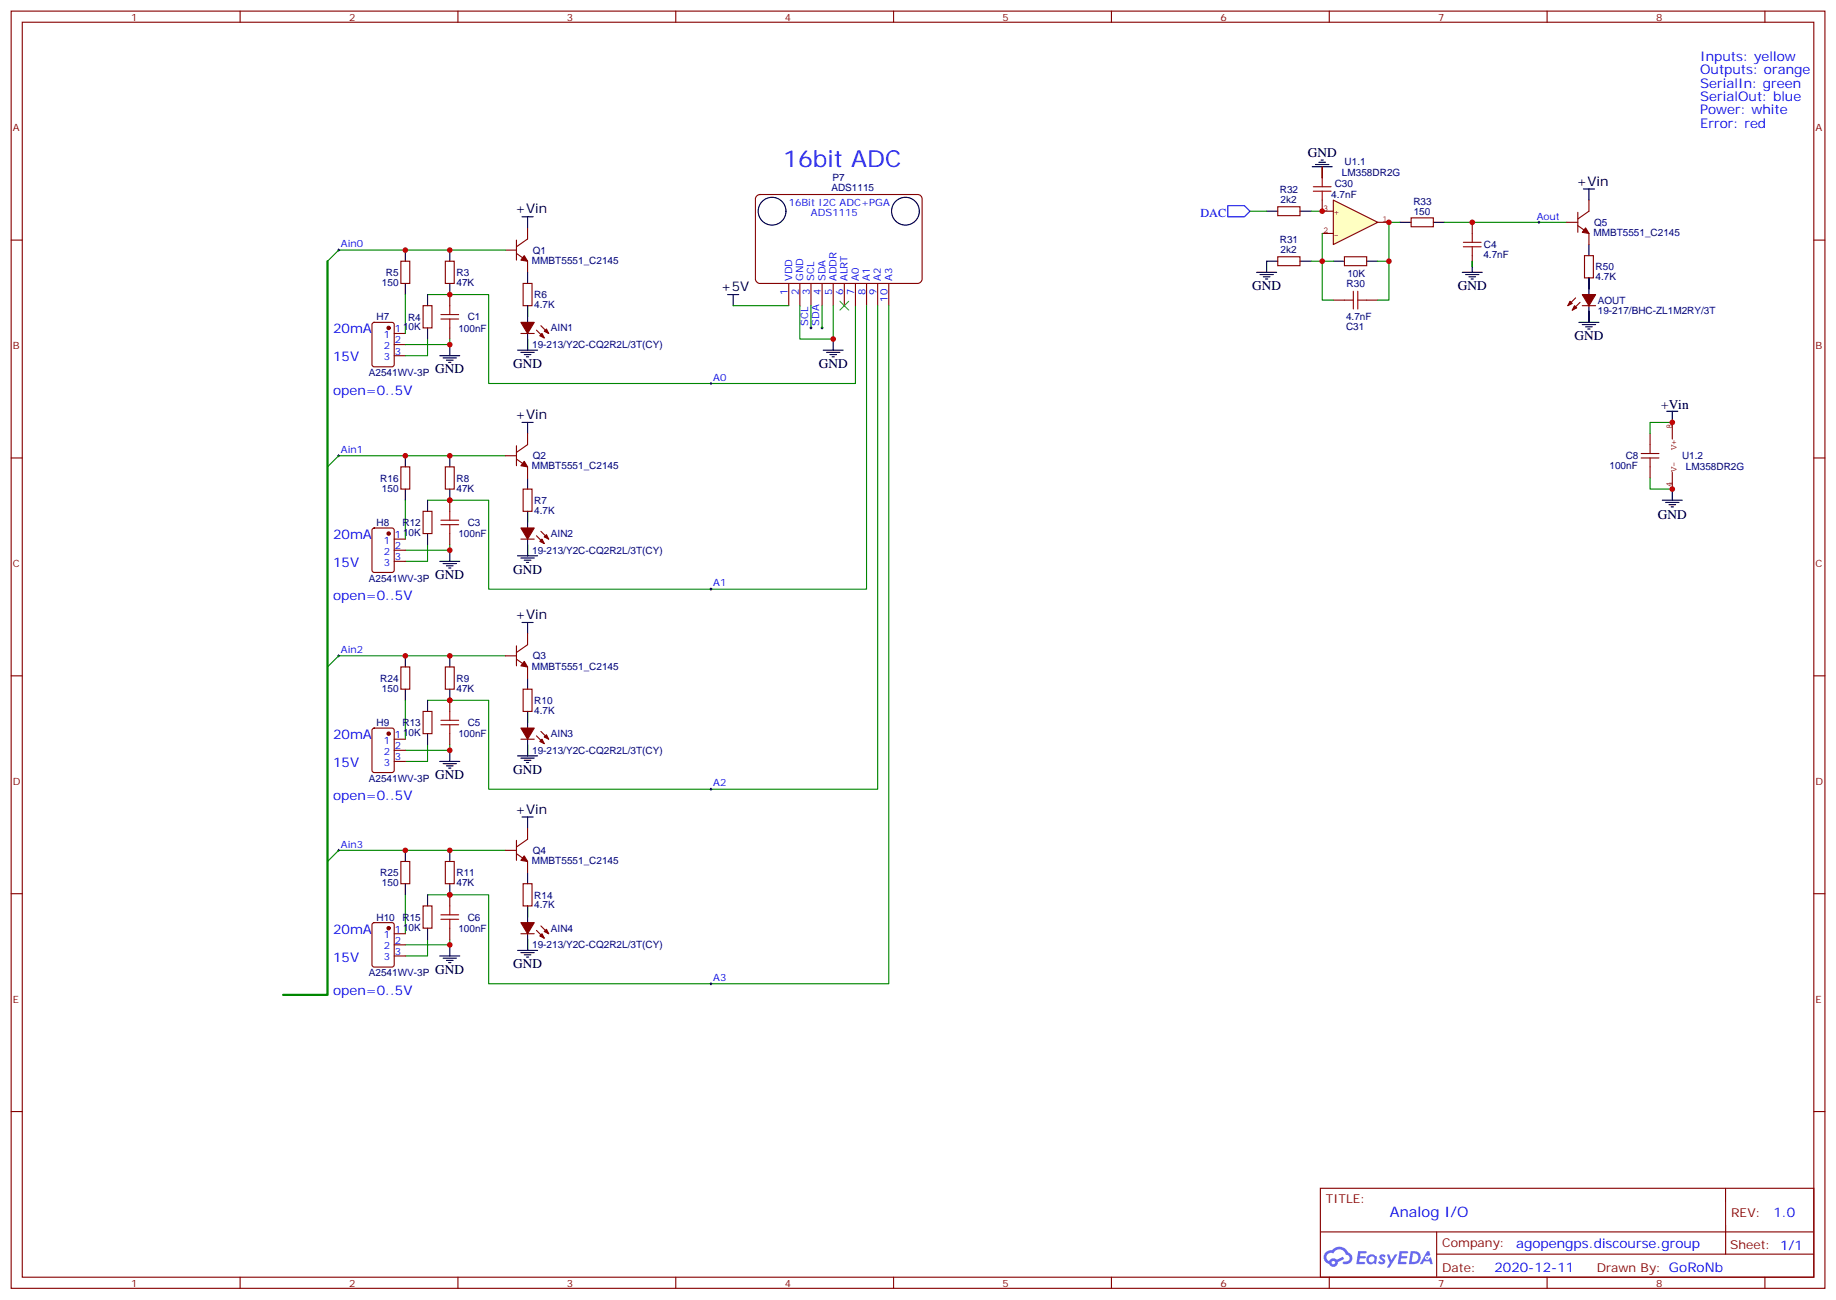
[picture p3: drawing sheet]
<svg xmlns="http://www.w3.org/2000/svg" width="583mm" height="413mm" viewBox="0 0 583 413" stroke-linecap="round" stroke-linejoin="round" font-family="sans-serif">
<g fill="none" stroke="#870000" stroke-width=".35">
<path d="M3.5 3.5h575.8v405.4h-575.8zM7.1 7.1h568.6v398.2h-568.6zM76.2 3.5v3.6M145.4 3.5v3.6M214.5 3.5v3.6M283.6 3.5v3.6M352.8 3.5v3.6M421.9 3.5v3.6M491.1 3.5v3.6M560.2 3.5v3.6M3.5 76.2h3.6M575.7 76.2h3.6"/>
<path d="M3.5 145.3h3.6M575.7 145.3h3.6M3.5 214.5h3.6M575.7 214.5h3.6M3.5 283.6h3.6M575.7 283.6h3.6M3.5 352.8h3.6M575.7 352.8h3.6M419.1 377.1h156.6v28.2h-156.6zM547.7 377.1v20.9M419.1 391h156.5M456 398h119.6"/>
<path d="M456 391v14.1M76.2 405.3v3.6M145.4 405.3v3.6M214.5 405.3v3.6M283.6 405.3v3.6M352.8 405.3v3.6M421.9 405.3v3.6M491.1 405.3v3.6M560.2 405.3v3.6"/>
</g>
<g fill="#5487ff">
<path d="M438.1 398.3a1.22 1.22 0 0 1 1.7 .3l-.4 .5a.47 .47 0 0 0-.3-.4 .47 .47 0 0 0-.5 .2l.2 .3a1.14 1.14 0 0 1 .7 1.7 1.14 1.14 0 0 1-1.9 0l-.2-.2 .5-.5 .7 .4a.29 .29 0 0 0 .4-.3 .29 .29 0 0 0-.3-.3 1.04 1.04 0 0 1-.6-1.7z"/>
<path d="M431.1 397h2.4l.3 .2-.1 .5-1.9 .1-.1 .8h1.5l.4 .4-.4 .4h-1.6l-.2 1.1h1.8l.1 .3-.1 .3-2.7 .1z"/>
<path d="M444.3 397.1l2.6 .1-.1 .5-1.8 .1-.1 .8h1.5l.3 .4-.4 .4h-1.6l-.1 1.1h1.7l.2 .3-.2 .3-2.6 .1z"/>
<path d="M453 397.1h.7l.3 1.2-.6 .3a.69 .69 0 0 0-1 .3 .69 .69 0 0 0 .5 1 .69 .69 0 0 0 .8-.7l.5-.2 .6 2.2h-.8l-.2-.9h-1.8l-.5 .9h-.8z"/>
<path d="M440.2 398.1h.8l.6 1.9 1.1-1.9h.9l-2.6 4.2h-.8l.9-1.5z"/>
<path d="M447.8 397.1l-.6 4.1h1.3a2.11 2.11 0 0 0 2.5-2.1 2.11 2.11 0 0 0-2.5-2zM448.5 397.8a1.43 1.43 0 0 1 1.6 1.6 1.43 1.43 0 0 1-2 1.1z"/>
<path d="M434.1 398.7a1.54 1.54 0 0 0-.1 2.1 1.54 1.54 0 0 0 2.2 .2l.6 .2 .3-2.3-.6-.3a1.49 1.49 0 0 0-2.4 .1zM434.4 399.7a.94 .94 0 0 1 1.8 0 .94 .94 0 0 1-1.8 0z"/>
<path d="M420.8 397.4a2.18 2.18 0 0 0 1.1 3.7 1.44 1.44 0 0 0 1.6 1 1.44 1.44 0 0 0 1.2-1.5l2-1-.5-.8-1.9 1a1.47 1.47 0 0 0-2.4 .4 1.39 1.39 0 0 1-.7-1.9 1.39 1.39 0 0 1 2-.5 2.12 2.12 0 0 1 2.2-1.3 2.12 2.12 0 0 1 1.9 1.7 1.14 1.14 0 0 1 1.1 1.4 1.14 1.14 0 0 1-1.7 .8 .43 .43 0 0 0-.5 .3 .43 .43 0 0 0 .4 .5 1.98 1.98 0 0 0 2.5-1.2 1.98 1.98 0 0 0-1.2-2.5 3.1 3.1 0 0 0-5.3-.7l-.9 .1zM422.7 400.7a.55 .55 0 0 1 1.1 0 .55 .55 0 0 1-1.1 0z"/>
<circle cx="453" cy="399.2" r=".26"/>
</g>
<path d="M139.9 99.8h5.7M142.8 97v2.8M139.9 101.2h5.7M142.8 101.2v2.9" fill="none" stroke="#a10000" stroke-width=".35"/>
<path d="M160.4 79.4h3.5M163.9 76.2v6.3M167.5 72.3v3.5l-3.6 2.5M141.4 82.9h2.8v7.1h-2.8zM142.8 93.5v3.5M163.9 80.4l3.6 2.5v3.5M166.1 90h2.8v7h-2.8zM142.8 104.1v3.5M165.3 105.8h4.3M170.3 104.8l2.5 2.4M171.7 103.4l2.5 2.4" fill="none" stroke="#870000" stroke-width=".35"/>
<g fill="none" stroke="#000" stroke-width=".35">
<path d="M142.8 79.4v3.5M165.7 68.8h3.5M167.5 68.8v3.5M142.8 90v3.5M167.5 86.4v3.6M167.5 97v5.3M139.6 112.9h6.3M140.7 113.6h4.2M141.7 114.3h2.1M142.4 115h.7M142.8 109.4v3.5M164.3 111.1h6.3"/>
<path d="M165.3 111.8h4.3M166.4 112.5h2.1M167.1 113.2h.7M167.5 105.8v5.3"/>
</g>
<g fill="#870000" stroke="#870000" stroke-width=".35">
<path d="M166.4 81.1l1.1 1.8-2.2-.4z"/>
<path d="M165.3 102.3h4.3l-2.1 3.5z"/>
<path d="M171.3 106.5l.7-.7 .8 1.4z"/>
<path d="M172.8 105.1l.7-.7 .7 1.4z"/>
</g>
<path d="M107.5 79.4h52.9M142.8 93.5h12.3v28.2h116.4v-24.7M167.5 97v3.5M167.5 107.6v3.5" fill="none" stroke="#008700" stroke-width=".35"/>
<path d="M240.1 62.3l1.1-.6h50.1a1.41 1.41 0 0 1 1.4 1.4v25.4a1.51 1.51 0 0 1-1.4 1.5h-50.1a1.51 1.51 0 0 1-1.4-1.5v-25.4z" fill="#fff" stroke="#800000" stroke-width=".35"/>
<g fill="none" stroke="#870000" stroke-width=".35">
<path d="M127.2 82.9h2.9v7.1h-2.9zM250.4 90v7M253.9 90v7M257.4 90v7M260.9 90v7M264.5 90v7M268 90v7M271.5 90v7M275.1 90v7M278.6 90v7M282.1 90v7M118.3 102.5l.5-.2h5.6l.7 .4v13l-.4 .7h-5.9l-.7-.4v-13z"/>
<path d="M125.1 105.8h3.6M125.1 109.4h3.6M125.1 112.9h3.6M167.5 137.6v3.5l-3.6 2.5M127.2 148.2h2.9v7h-2.9zM142.8 158.7v3.6M160.4 144.6h3.5M163.9 145.7l3.6 2.5v3.5M163.9 141.5v6.3M166.1 155.2h2.8v7.1h-2.8zM118.3 167.8l.5-.2h5.6l.7 .4v13l-.4 .6-5.9 .1-.7-.5v-12.9zM125.1 171.1h3.6"/>
<path d="M125.1 174.6h3.6M125.1 178.2h3.6M142.8 169.3v3.6M165.3 171.1h4.3M170.3 170l2.5 2.5M171.7 168.6l2.5 2.5M127.2 211.7h2.9v7h-2.9zM160.4 208.1h3.5M163.9 209.2l3.6 2.5v3.5M163.9 205v6.3M166.1 218.7h2.8v7.1h-2.8zM167.5 201.1v3.5l-3.6 2.5"/>
<path d="M118.3 231.3l.5-.2h5.6l.7 .4v13l-.4 .6-5.9 .1-.7-.5v-12.9zM125.1 234.6h3.6M125.1 238.1h3.6M142.8 222.2v3.6M142.8 232.8v3.6M165.3 234.6h4.3M170.3 233.5l2.5 2.5M171.7 232.1l2.5 2.5M125.1 241.7h3.6M127.2 273.4h2.9v7.1h-2.9zM160.4 269.9h3.5M163.9 270.9l3.6 2.5v3.5"/>
<path d="M163.9 266.7v6.3M167.5 262.8v3.5l-3.6 2.5M118.3 293l.5-.2h5.6l.7 .4v13l-.4 .7h-5.9l-.7-.4v-13zM125.1 296.3h3.6M125.1 299.9h3.6M142.8 284v3.5M142.8 294.6v3.5M165.3 296.3h4.3M166.1 280.5h2.8v7h-2.8zM170.3 295.3l2.5 2.4M171.7 293.9l2.5 2.4M125.1 303.4h3.6"/>
</g>
<g fill="none" stroke="#000" stroke-width=".35">
<path d="M128.7 79.4v3.5M128.7 90v3.5M231 93.5h3.5M232.7 93.5v3.5M261.3 111.1h6.4M262.4 111.8h4.2M263.4 112.5h2.1M264.1 113.2h.7M264.5 107.6v3.5M165.7 134.1h3.5M167.5 134.1v3.5M128.7 144.6v3.6"/>
<path d="M128.7 155.2v3.5M167.5 151.7v3.5M139.6 178.2h6.3M140.7 178.9h4.2M141.7 179.6h2.1M142.8 174.6v3.6M164.3 176.4h6.3M165.3 177.1h4.3M166.4 177.8h2.1M167.1 178.5h.7M167.5 162.3v5.3M167.5 171.1v5.3"/>
<path d="M142.4 180.3h.7M165.7 197.6h3.5M167.5 197.6v3.5M128.7 208.1v3.6M128.7 218.7v3.5M167.5 215.2v3.5M142.8 238.1v3.6M164.3 239.9h6.3M167.5 225.8v5.3M167.5 234.6v5.3M139.6 241.7h6.3M140.7 242.4h4.2"/>
<path d="M141.7 243.1h2.1M142.4 243.8h.7M165.3 240.6h4.3M165.7 259.3h3.5M166.4 241.3h2.1M167.1 242h.7M167.5 259.3v3.5M128.7 269.9v3.5M167.5 276.9v3.6M128.7 280.5v3.5M142.8 299.9v3.5M167.5 287.5v5.3"/>
<path d="M167.5 296.3v5.3M139.6 303.4h6.3M140.7 304.1h4.2M141.7 304.8h2.1M142.4 305.5h.7M164.3 301.6h6.3M165.3 302.3h4.3M166.4 303h2.1M167.1 303.7h.7"/>
<circle cx="245.1" cy="67" r="4.4"/>
<circle cx="287.4" cy="67" r="4.4"/>
</g>
<g fill="none" stroke="#008700" stroke-width=".35">
<path d="M128.7 93.5v12.3M135.7 93.5h7.1M232.7 97h17.7M253.9 97v10.6h10.6v-10.6M257.4 97v7.1M260.9 97v7.1M275.1 97v90h-120v-28.3h-19.4M278.6 97v153.5h-123.5v-28.3h-19.4M282.1 97v215.2h-127v-28.2h-19.4M135.7 107.6v5.3h-7M142.8 107.6v1.8h-14.1M107.5 144.6h52.9"/>
<path d="M128.7 158.7v12.4M135.7 172.9v5.3h-7M142.8 172.9v1.7h-14.1M167.5 162.3v3.5M167.5 172.9v3.5M107.5 208.1h52.9M128.7 222.2v12.4M135.7 236.4v5.3h-7M142.8 236.4v1.7h-14.1M167.5 225.8v3.5M167.5 236.4v3.5M107.5 269.9h52.9"/>
<path d="M128.7 284v12.3M135.7 298.1v5.3h-7M142.8 298.1v1.8h-14.1M167.5 287.5v3.5M167.5 298.1v3.5"/>
</g>
<g fill="#870000" stroke="#870000" stroke-width=".35">
<path d="M165.3 167.6h4.3l-2.1 3.5z"/>
<path d="M171.3 171.8l.7-.7 .8 1.4z"/>
<path d="M172.8 170.4l.7-.7 .7 1.4z"/>
<path d="M166.4 146.4l1.1 1.8-2.2-.4z"/>
<path d="M165.3 231.1h4.3l-2.1 3.5z"/>
<path d="M171.3 235.3l.7-.7 .8 1.4z"/>
<path d="M172.8 233.9l.7-.7 .7 1.4z"/>
<path d="M166.4 209.9l1.1 1.8-2.2-.4z"/>
<path d="M165.3 292.8h4.3l-2.1 3.5z"/>
<path d="M171.3 297l.7-.7 .8 1.4z"/>
<path d="M172.8 295.6l.7-.7 .7 1.4z"/>
<path d="M166.4 271.6l1.1 1.8-2.2-.4z"/>
<circle cx="123.4" cy="104.1" r=".53"/>
<circle cx="123.4" cy="169.3" r=".53"/>
<circle cx="123.4" cy="232.8" r=".53"/>
<circle cx="123.4" cy="294.6" r=".53"/>
</g>
<path d="M107.1 79.4h.7M107.5 79v.7M257.1 104.1h.7M257.4 103.7v.7M260.6 104.1h.7M260.9 103.7v.7M107.1 144.6h.7M107.5 144.3v.7M107.1 208.1h.7M107.5 207.8v.7M107.1 269.9h.7M107.5 269.5v.7" fill="none" stroke="#000" stroke-width=".32"/>
<path d="M139.9 166.5h5.7M139.9 165.1h5.7M142.8 162.3v2.8M142.8 166.5v2.8M139.9 230h5.7M139.9 228.6h5.7M142.8 225.8v2.8M142.8 230v2.8M139.9 291.7h5.7M139.9 290.3h5.7M142.8 287.5v2.8M142.8 291.7v2.9" fill="none" stroke="#a10000" stroke-width=".35"/>
<path d="M389.7 65.3h5.3l1.8 1.7-1.8 1.8h-5.3z" fill="none" stroke="#00f" stroke-width=".35"/>
<path d="M423.2 63.5l14.1 7.1-14.1 7z" fill="#ffffc2" stroke="#850000" stroke-width=".35"/>
<path d="M419.7 74.1h3.5M419.7 67h3.5M437.3 70.6h3.6M530.8 134.1v5.2M530.8 149.9v5.3" fill="none" stroke="#850000" stroke-width=".35"/>
<g fill="none" stroke="#000" stroke-width=".35">
<path d="M416.5 52.9h6.4M417.6 52.2h4.2M418.6 51.5h2.2M419.3 50.8h.8M419.7 52.9v3.5M502.6 60h3.5M504.4 60v3.5M402.1 67h3.5M412.6 67h3.6M444.4 70.6h3.5M455 70.6h3.5M504.4 77.6v3.5"/>
<path d="M135.7 93.5v3.5M398.9 86.4h6.3M399.9 87.1h4.3M401 87.8h2.1M401.7 88.5h.7M405.6 82.9h-3.5v3.5M412.6 82.9h3.6M423.2 82.9h3.6M433.8 82.9h3.5M464.1 86.4h6.4M465.2 87.1h4.2M466.3 87.8h2.1"/>
<path d="M467 88.5h.7M467.3 82.9v3.5M504.4 88.2v5.3M504.4 97v5.3M135.7 104.1v3.5M501.2 102.3h6.3M502.2 103h4.3M503.3 103.7h2.1M504 104.4h.7M529.1 130.5h3.5M530.8 130.5v3.6M135.7 158.7v3.6"/>
<path d="M142.8 144.6v3.6M142.8 155.2v3.5M527.6 158.7h6.4M528.7 159.5h4.2M530.8 155.2v3.5M135.7 169.3v3.6M529.8 160.2h2.1M530.5 160.9h.7M142.8 208.1v3.6M142.8 218.7v3.5M135.7 222.2v3.6M135.7 232.8v3.6"/>
<path d="M142.8 269.9v3.5M135.7 284v3.5M135.7 294.6v3.5M142.8 280.5v3.5"/>
</g>
<g fill="none" stroke="#a10000" stroke-width=".35">
<path d="M416.9 59.3h5.6M419.7 56.4v2.9M416.9 60.7h5.6M419.7 60.7v2.8M464.5 78.3h5.6M464.5 76.9h5.6M467.3 74.1v2.8M467.3 78.3v2.8M426.8 95.2h2.8M429.6 92.4v5.7M431 92.4v5.7M431 95.2h2.8"/>
<path d="M520.9 143.9h5.7M520.9 145.3h5.7M523.8 141.1v2.8M523.8 145.3v2.9"/>
</g>
<g fill="none" stroke="#870000" stroke-width=".35">
<path d="M419.7 52.9v3.5M405.6 65.6h7v2.8h-7zM419.7 63.5v3.5M447.9 69.1h7.1v2.9h-7.1zM467.3 70.6v3.5M497.3 70.6h3.5M500.8 71.6l3.6 2.5v3.5M500.8 67.4v6.3M504.4 63.5v3.5l-3.6 2.5M134.3 97h2.8v7.1h-2.8zM405.6 81.5h7v2.8h-7zM423.2 95.2h3.6"/>
<path d="M426.8 81.5h7v2.8h-7zM433.8 95.2h3.5M467.3 81.1v3.6M500.1 94.5l-2.4 2.5M501.5 96l-2.4 2.4M502.2 97h4.3M503 81.1h2.8v7.1h-2.8zM523.8 137.6v3.5M141.4 148.2h2.8v7h-2.8zM523.8 148.2v3.5M134.3 162.3h2.8v7h-2.8zM141.4 211.7h2.8v7h-2.8z"/>
<path d="M134.3 225.8h2.8v7h-2.8zM141.4 273.4h2.8v7.1h-2.8zM134.3 287.5h2.8v7.1h-2.8z"/>
</g>
<g fill="none" stroke="#008700" stroke-width=".35">
<path d="M419.7 52.9v3.5M107.5 79.4l-3.5 3.5M396.8 67h5.3M416.2 67h3.5M419.7 74.1v8.8h-3.5M444.4 70.6h-3.5v12.3h-3.6M458.5 70.6h38.8M423.2 82.9h-3.5v12.3h3.5M440.9 82.9v12.3h-3.6M467.3 82.9v1.8M504.4 88.2v3.5M504.4 98.8v3.5"/>
<path d="M530.8 134.1h-7v3.5M107.5 144.6l-3.5 3.6M523.8 151.7v3.5h7M107.5 208.1l-3.5 3.6M107.5 269.9l-3.5 3.5"/>
</g>
<path d="M488.1 70.6h.7M488.5 70.2v.7M225.3 121.7h.7M225.7 121.4v.7M225.3 187h.7M225.7 186.6v.7M225.3 250.5h.7M225.7 250.1v.7M225.3 312.2h.7M225.7 311.9v.7" fill="none" stroke="#000" stroke-width=".32"/>
<g fill="#870000" stroke="#870000" stroke-width=".35">
<path d="M503.3 72.3l1.1 1.8-2.2-.4z"/>
<path d="M502.2 93.5h4.3l-2.1 3.5z"/>
<path d="M499.8 97l.7 .7-1.4 .7z"/>
<path d="M498.4 95.6l.7 .7-1.4 .7z"/>
</g>
<path d="M266.6 95.6l2.8 2.8M269.4 95.6l-2.8 2.8" fill="none" stroke="#3c3" stroke-width=".35"/>
<path d="M104 82.9v232.8h-14.1" fill="none" stroke="#008700" stroke-width=".71"/>
<g fill="#c00">
<circle cx="142.8" cy="93.5" r=".88"/>
<circle cx="142.8" cy="79.4" r=".88"/>
<circle cx="142.8" cy="158.7" r=".88"/>
<circle cx="142.8" cy="222.2" r=".88"/>
<circle cx="142.8" cy="284" r=".88"/>
<circle cx="264.5" cy="107.6" r=".88"/>
<circle cx="128.7" cy="79.4" r=".88"/>
<circle cx="142.8" cy="109.4" r=".88"/>
<circle cx="142.8" cy="174.6" r=".88"/>
<circle cx="142.8" cy="238.1" r=".88"/>
<circle cx="142.8" cy="299.9" r=".88"/>
<circle cx="128.7" cy="144.6" r=".88"/>
<circle cx="128.7" cy="208.1" r=".88"/>
<circle cx="128.7" cy="269.9" r=".88"/>
<circle cx="530.8" cy="134.1" r=".88"/>
<circle cx="530.8" cy="155.2" r=".88"/>
<circle cx="419.7" cy="82.9" r=".88"/>
<circle cx="440.9" cy="70.6" r=".88"/>
<circle cx="467.3" cy="70.6" r=".88"/>
<circle cx="142.8" cy="144.6" r=".88"/>
<circle cx="142.8" cy="208.1" r=".88"/>
<circle cx="142.8" cy="269.9" r=".88"/>
<circle cx="440.9" cy="82.9" r=".88"/>
<circle cx="419.7" cy="67" r=".88"/>
</g>
<text font-size="7.4" fill="#00f" x="248.6" y="52.9">16bit ADC</text>
<text font-size="4.6" fill="#00f" x="441.2" y="386.1">Analog I/O</text>
<g font-size="4.2" fill="#00f">
<text x="539.6" y="19.4">Inputs: yellow</text>
<text x="539.6" y="23.6">Outputs: orange</text>
<text x="539.6" y="27.9">SerialIn: green</text>
<text x="539.6" y="32.1">SerialOut: blue</text>
<text x="539.6" y="36.3">Power: white</text>
<text x="539.6" y="40.6">Error: red</text>
<text x="105.7" y="105.8">20mA</text>
<text x="105.7" y="114.7">15V</text>
<text x="105.7" y="125.2">open=0..5V</text>
<text x="105.7" y="171.1">20mA</text>
<text x="105.7" y="179.9">15V</text>
<text x="105.7" y="190.5">open=0..5V</text>
<text x="105.7" y="234.6">20mA</text>
<text x="105.7" y="243.4">15V</text>
<text x="105.7" y="254">open=0..5V</text>
<text x="105.7" y="296.3">20mA</text>
<text x="105.7" y="305.2">15V</text>
<text x="105.7" y="315.7">open=0..5V</text>
<text x="562.9" y="386.4">1.0</text>
<text x="481.3" y="395.9">agopengps.discourse.group</text>
<text x="474.4" y="403.7">2020-12-11</text>
</g>
<g font-size="4.2">
<text x="415.1" y="49.7">GND</text>
<text x="500.5" y="58.9">+Vin</text>
<text x="163.6" y="67.7">+Vin</text>
<text x="228.8" y="92.4">+5V</text>
<text x="397.5" y="92.1">GND</text>
<text x="462.7" y="92.1">GND</text>
<text x="499.8" y="107.9">GND</text>
<text x="138.2" y="118.5">GND</text>
<text x="162.9" y="116.8">GND</text>
<text x="259.9" y="116.8">GND</text>
<text x="527.3" y="129.8">+Vin</text>
<text x="163.6" y="133">+Vin</text>
<text x="526.2" y="164.8">GND</text>
<text x="138.2" y="183.8">GND</text>
<text x="162.9" y="182">GND</text>
<text x="163.6" y="196.5">+Vin</text>
<text x="162.9" y="245.5">GND</text>
<text x="138.2" y="247.3">GND</text>
<text x="163.6" y="258.2">+Vin</text>
<text x="138.2" y="309">GND</text>
<text x="162.9" y="307.3">GND</text>
</g>
<text font-size="3.9" fill="#00f" x="381" y="68.8">DAC</text>
<g font-size="3.9" fill="#800">
<text x="420.9" y="381.7">TITLE:</text>
<text x="549.5" y="386.4">REV:</text>
<text x="457.8" y="395.9">Company:</text>
<text x="549.2" y="396.5">Sheet: 1/1</text>
<text x="457.8" y="403.6">Date:</text>
<text x="506.8" y="403.7">Drawn By: GoRoNb</text>
</g>
<g font-size="3.2" fill="#800">
<text x="41.6" y="6.5">1</text>
<text x="110.8" y="6.5">2</text>
<text x="179.9" y="6.5">3</text>
<text x="249.1" y="6.5">4</text>
<text x="318.2" y="6.5">5</text>
<text x="387.4" y="6.5">6</text>
<text x="456.5" y="6.5">7</text>
<text x="525.7" y="6.5">8</text>
<text x="4.1" y="41.6">A</text>
<text x="576.3" y="41.6">A</text>
<text x="4.1" y="110.8">B</text>
<text x="576.3" y="110.8">B</text>
<text x="4.1" y="179.9">C</text>
<text x="576.3" y="179.9">C</text>
<text x="4.1" y="249.1">D</text>
<text x="576.3" y="249.1">D</text>
<text x="4.1" y="318.2">E</text>
<text x="576.3" y="318.2">E</text>
<text x="41.6" y="408.3">1</text>
<text x="110.8" y="408.3">2</text>
<text x="179.9" y="408.3">3</text>
<text x="249.1" y="408.3">4</text>
<text x="318.2" y="408.3">5</text>
<text x="387.4" y="408.3">6</text>
<text x="456.5" y="408.3">7</text>
<text x="525.7" y="408.3">8</text>
</g>
<g font-size="3.2" fill="#000080">
<text x="426.8" y="52.3">U1.1</text>
<text x="264.3" y="57.5">P7</text>
<text x="423.7" y="59.4">C30</text>
<text x="426" y="55.9">LM358DR2G</text>
<text x="263.9" y="60.7">ADS1115</text>
<text x="406.3" y="61.4">R32</text>
<text x="406.5" y="64.6">2k2</text>
<text x="422.6" y="62.9">4.7nF</text>
<text x="448.6" y="65">R33</text>
<text x="448.8" y="68.1">150</text>
<text x="506" y="71.7">Q5</text>
<text x="406.3" y="77.3">R31</text>
<text x="505.8" y="74.9">MMBT5551_C2145</text>
<text x="168.9" y="83.7">MMBT5551_C2145</text>
<text x="169.1" y="80.5">Q1</text>
<text x="406.5" y="80.4">2k2</text>
<text x="470.9" y="81.9">4.7nF</text>
<text x="471" y="78.8">C4</text>
<text x="122.5" y="87.6">R5</text>
<text x="144.9" y="87.6">R3</text>
<text x="427.7" y="87.8">10K</text>
<text x="506.5" y="89">4.7K</text>
<text x="506.5" y="85.8">R50</text>
<text x="121.2" y="90.7">150</text>
<text x="144.9" y="90.7">47K</text>
<text x="169.6" y="94.7">R6</text>
<text x="427.4" y="91">R30</text>
<text x="119.5" y="101.7">H7</text>
<text x="129.5" y="101.7">R4</text>
<text x="148.5" y="101.7">C1</text>
<text x="169.6" y="97.8">4.7K</text>
<text x="427.3" y="101.6">4.7nF</text>
<text x="507.2" y="99.6">19-217/BHC-ZL1M2RY/3T</text>
<text x="507.2" y="96.4">AOUT</text>
<text x="127.9" y="104.8">10K</text>
<text x="145.5" y="105.2">100nF</text>
<text x="174.9" y="105.2">AIN1</text>
<text x="427.3" y="104.8">C31</text>
<text x="168.9" y="110.5">19-213/Y2C-CQ2R2L/3T(CY)</text>
<text x="117.1" y="119.4">A2541WV-3P</text>
<text x="168.9" y="149">MMBT5551_C2145</text>
<text x="169.1" y="145.8">Q2</text>
<text x="510.9" y="149">100nF</text>
<text x="516" y="145.8">C8</text>
<text x="533.9" y="145.7">U1.2</text>
<text x="535.2" y="149.1">LM358DR2G</text>
<text x="120.7" y="152.9">R16</text>
<text x="121.2" y="156">150</text>
<text x="144.9" y="156">47K</text>
<text x="144.9" y="152.9">R8</text>
<text x="169.6" y="159.9">R7</text>
<text x="119.5" y="166.9">H8</text>
<text x="127.8" y="167">R12</text>
<text x="148.5" y="166.9">C3</text>
<text x="169.6" y="163.1">4.7K</text>
<text x="127.9" y="170.1">10K</text>
<text x="145.5" y="170.5">100nF</text>
<text x="174.9" y="170.5">AIN2</text>
<text x="168.9" y="175.7">19-213/Y2C-CQ2R2L/3T(CY)</text>
<text x="117.1" y="184.6">A2541WV-3P</text>
<text x="169.1" y="209.3">Q3</text>
<text x="168.9" y="212.5">MMBT5551_C2145</text>
<text x="120.7" y="216.4">R24</text>
<text x="121.2" y="219.5">150</text>
<text x="144.9" y="219.5">47K</text>
<text x="144.9" y="216.4">R9</text>
<text x="169.6" y="226.6">4.7K</text>
<text x="169.6" y="223.4">R10</text>
<text x="119.5" y="230.4">H9</text>
<text x="127.8" y="230.5">R13</text>
<text x="127.9" y="233.6">10K</text>
<text x="145.5" y="234">100nF</text>
<text x="148.5" y="230.4">C5</text>
<text x="174.9" y="234">AIN3</text>
<text x="168.9" y="239.2">19-213/Y2C-CQ2R2L/3T(CY)</text>
<text x="117.1" y="248.1">A2541WV-3P</text>
<text x="168.9" y="274.2">MMBT5551_C2145</text>
<text x="169.1" y="271">Q4</text>
<text x="120.7" y="278.1">R25</text>
<text x="121.2" y="281.2">150</text>
<text x="144.9" y="281.2">47K</text>
<text x="144.9" y="278.1">R11</text>
<text x="169.6" y="285.2">R14</text>
<text x="119.5" y="292.2">H10</text>
<text x="127.8" y="292.2">R15</text>
<text x="148.5" y="292.2">C6</text>
<text x="169.6" y="288.3">4.7K</text>
<text x="127.9" y="295.3">10K</text>
<text x="145.5" y="295.7">100nF</text>
<text x="174.9" y="295.7">AIN4</text>
<text x="168.9" y="301">19-213/Y2C-CQ2R2L/3T(CY)</text>
<text x="117.1" y="309.9">A2541WV-3P</text>
</g>
<g font-size="3.2" fill="#00f">
<text x="250.4" y="65.3">16Bit I2C ADC+PGA</text>
<text x="257.4" y="68.6">ADS1115</text>
<text x="487.8" y="69.7">Aout</text>
<text x="108.2" y="78.5">Ain0</text>
<text x="251.4" y="89.3" transform="rotate(-90 251.4 89.3)">VDD</text>
<text x="255" y="89.3" transform="rotate(-90 255 89.3)">GND</text>
<text x="258.5" y="89.3" transform="rotate(-90 258.5 89.3)">SCL</text>
<text x="262" y="89.3" transform="rotate(-90 262 89.3)">SDA</text>
<text x="265.5" y="89.3" transform="rotate(-90 265.5 89.3)">ADDR</text>
<text x="269.1" y="89.3" transform="rotate(-90 269.1 89.3)">ALRT</text>
<text x="272.6" y="89.3" transform="rotate(-90 272.6 89.3)">A0</text>
<text x="276.1" y="89.3" transform="rotate(-90 276.1 89.3)">A1</text>
<text x="279.6" y="89.3" transform="rotate(-90 279.6 89.3)">A2</text>
<text x="283.2" y="89.3" transform="rotate(-90 283.2 89.3)">A3</text>
<text x="250" y="93.7" transform="rotate(-90 250 93.7)">1</text>
<text x="253.5" y="93.7" transform="rotate(-90 253.5 93.7)">2</text>
<text x="257.1" y="93.7" transform="rotate(-90 257.1 93.7)">3</text>
<text x="260.6" y="93.7" transform="rotate(-90 260.6 93.7)">4</text>
<text x="264.1" y="93.7" transform="rotate(-90 264.1 93.7)">5</text>
<text x="267.7" y="93.7" transform="rotate(-90 267.7 93.7)">6</text>
<text x="271.2" y="93.7" transform="rotate(-90 271.2 93.7)">7</text>
<text x="274.7" y="93.7" transform="rotate(-90 274.7 93.7)">8</text>
<text x="278.2" y="93.7" transform="rotate(-90 278.2 93.7)">9</text>
<text x="281.8" y="95.8" transform="rotate(-90 281.8 95.8)">10</text>
<text x="121.8" y="107.2">1</text>
<text x="125.3" y="105.5">1</text>
<text x="256.5" y="103.4" transform="rotate(-90 256.5 103.4)">SCL</text>
<text x="260.1" y="103.4" transform="rotate(-90 260.1 103.4)">SDA</text>
<text x="121.8" y="110.8">2</text>
<text x="125.3" y="109">2</text>
<text x="125.3" y="112.5">3</text>
<text x="121.8" y="114.3">3</text>
<text x="226.4" y="120.8">A0</text>
<text x="108.2" y="143.8">Ain1</text>
<text x="121.8" y="172.5">1</text>
<text x="125.3" y="170.7">1</text>
<text x="121.8" y="176">2</text>
<text x="121.8" y="179.6">3</text>
<text x="125.3" y="174.3">2</text>
<text x="125.3" y="177.8">3</text>
<text x="226.4" y="186.1">A1</text>
<text x="108.2" y="207.3">Ain2</text>
<text x="121.8" y="236">1</text>
<text x="121.8" y="239.5">2</text>
<text x="125.3" y="234.2">1</text>
<text x="125.3" y="237.8">2</text>
<text x="121.8" y="243.1">3</text>
<text x="125.3" y="241.3">3</text>
<text x="226.4" y="249.6">A2</text>
<text x="108.2" y="269">Ain3</text>
<text x="121.8" y="297.7">1</text>
<text x="125.3" y="296">1</text>
<text x="125.3" y="299.5">2</text>
<text x="121.8" y="301.3">2</text>
<text x="121.8" y="304.8">3</text>
<text x="125.3" y="303">3</text>
<text x="226.4" y="311.3">A3</text>
</g>
<g font-size="2.8" fill="#840000">
<text x="420.1" y="67">3</text>
<text x="423.4" y="68.4">+</text>
<text x="438.8" y="70.5">1</text>
<text x="420.1" y="74">2</text>
<text x="423.4" y="75.4">-</text>
<text x="530.8" y="136.3" transform="rotate(-90 530.8 136.3)">8</text>
<text x="532.1" y="142.9" transform="rotate(-90 532.1 142.9)">V+</text>
<text x="532.1" y="149.8" transform="rotate(-90 532.1 149.8)">V-</text>
<text x="530.8" y="154.7" transform="rotate(-90 530.8 154.7)">4</text>
</g>
</svg>
